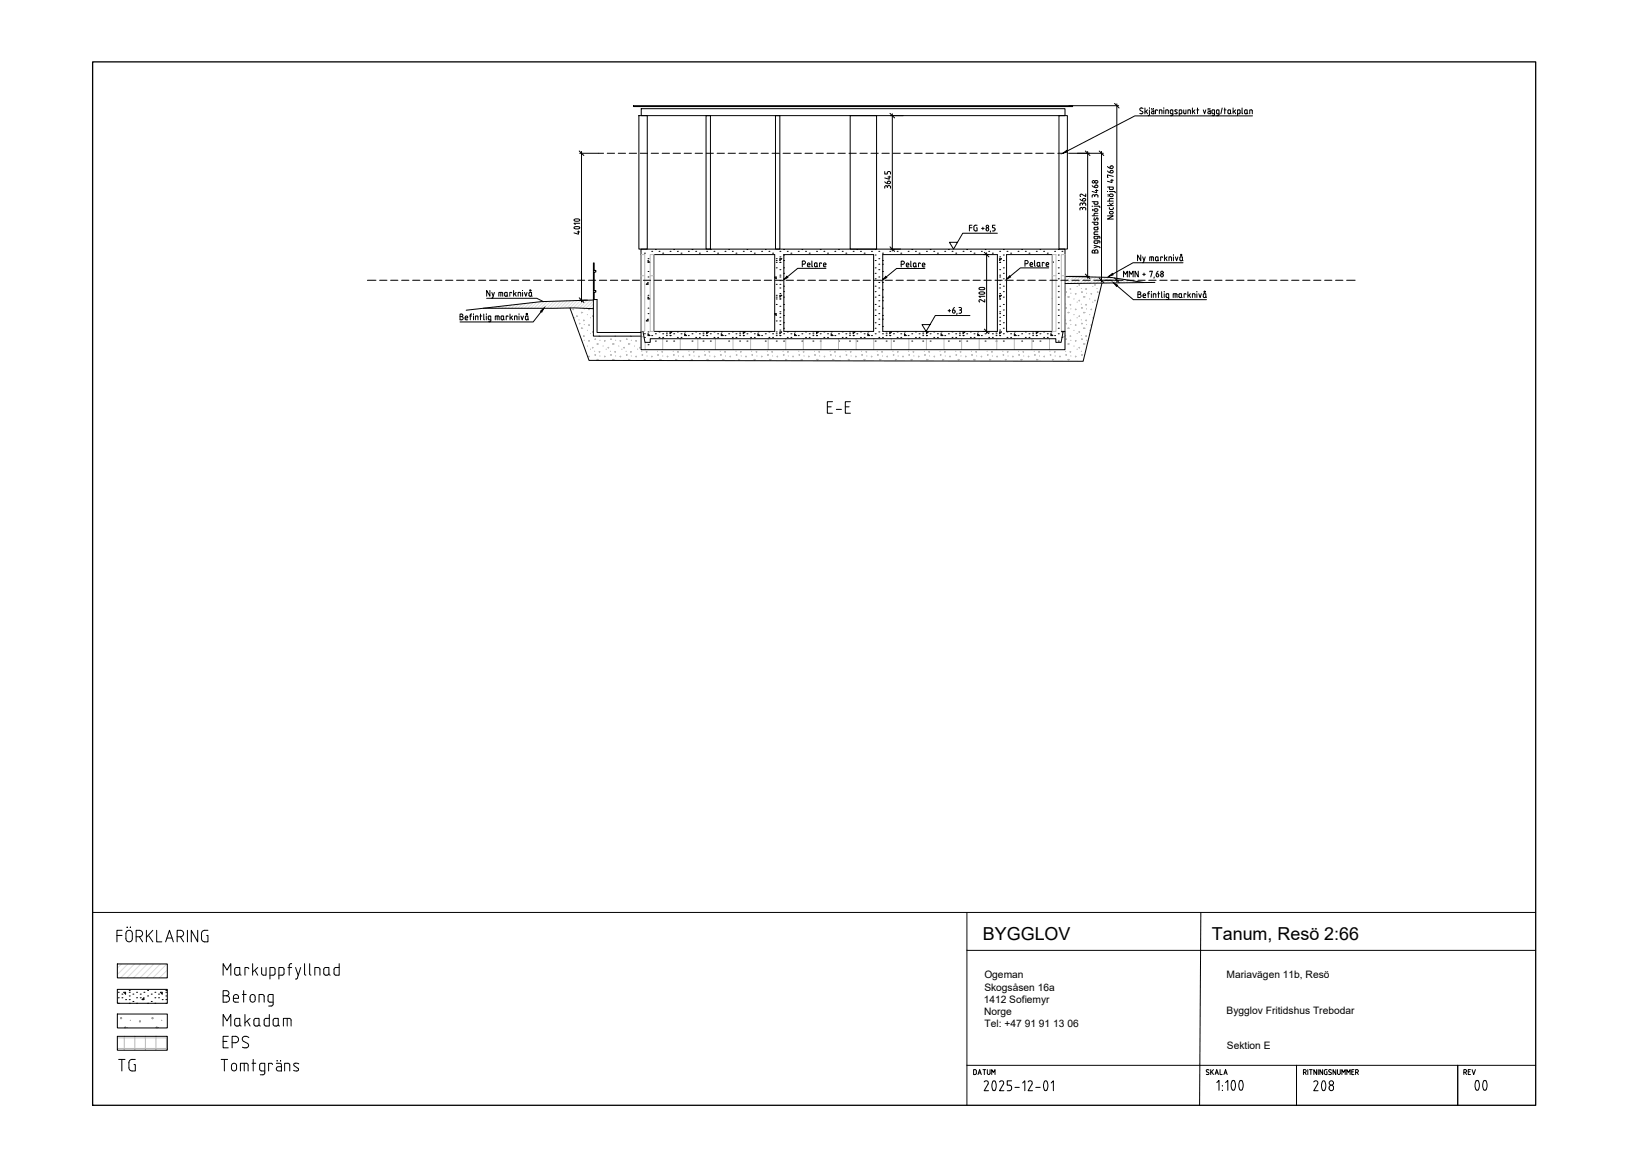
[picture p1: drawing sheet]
<svg xmlns="http://www.w3.org/2000/svg" width="420mm" height="297mm" viewBox="0 0 420 297" stroke-linecap="round" stroke-linejoin="round" font-family="sans-serif">
<g fill="none" stroke="#bababa" stroke-width=".25">
<path d="M145.9 78.8l.2 .1zM146.1 78.9h-.1M148.1 79.6l.1 .1zM148.1 79.6h.1M148.4 79.6h.1M148.8 78.7h.1M149.9 78.8l.2 .1zM150.1 78.9h-.1M163.2 64.9h1v19.5h-1zM163.2 70.2h1M165.6 64.9h.9v19.5h-.9zM165.6 70.2h.9"/>
<path d="M268 64.9h.9v19.5h-.9zM268 70.2h.9M270.3 64.9h.9v19.5h-.9zM270.3 70.2h.9M271.3 73.5h.1M271.3 77.5h.1M271.4 77.5h.1M271.4 78.4v.1M271.4 78.5h.1M271.5 74.5h.1M271.5 78.5h.1M271.5 74.4h.1"/>
<path d="M271.5 78.4h.1M271.5 74.4v.1M271.5 78.4h-.1M271.6 78.5h-.1M271.6 78.4v.1M272 75.6h.1M272 75.6v.1M272 75.7h.1M272 79.6l.1 .1zM272.1 79.6h.1M272.1 75.7h-.1M272.1 75.6v.1"/>
<path d="M272.3 75.6h.1M272.3 79.6h.1M272.5 73.6l.1 .1zM272.5 77.6l.1 .1zM272.5 77.7h.1M272.5 73.6h.1M272.7 74.7h.1M272.7 78.7h.1M273.5 76.2h.1M273.8 74.8l.2 .1zM273.8 78.8l.2 .1zM273.8 78.9h.1"/>
<path d="M274.3 73h.1M274.3 77h.1M274.8 76.5l.1 .1zM274.8 72.6h.1M274.8 72.5h.1M274.8 72.5v.1M274.9 76.5h.1M274.9 72.5v.1M275.3 73.5h.1M275.3 77.5h.1M275.4 73.5h.1M275.4 74.4l.2 .1z"/>
<path d="M275.4 78.5h.2M275.4 78.4h.2M275.4 78.4v.1M275.4 74.5h.1M275.6 78.4v.1M276 75.6v.1M276 75.7h.1M276 79.7h.1M276 75.6h.1M276 79.6h.1M276 79.6v.1M276.1 79.6v.1"/>
<path d="M276.1 75.6h.1M276.1 75.7h.1M276.1 75.6v.1M276.3 75.6h.1M276.3 79.6h.1M276.5 73.6l.1 .1zM276.5 77.6v.1zM276.6 73.6h.1M276.6 77.7h.1M276.7 74.7h.1M276.7 78.7h.1M277.5 72.2h.1"/>
<path d="M277.5 76.2h.1M277.8 78.8l.2 .1zM277.9 74.8v.1zM278 78.9h-.1M278.3 73h.1M278.3 77h.1M278.8 72.6h.1M278.8 76.5l.1 .1zM278.8 72.5h.1M278.8 72.5v.1M278.9 76.5h.1M278.9 72.5v.1"/>
<path d="M279.3 73.5h.1M279.4 74.5h.1M279.5 74.4v.1zM146.4 81h.1M146.9 80.6h.1M146.9 80.5h.1M146.9 80.5v.1M147 80.5v.1M147.4 81.5h.1M147.5 82.4l.2 .1zM148.1 83.6l.1 .1zM148.1 83.6h.1"/>
<path d="M148.4 83.6h.1M148.6 85.7h.1M148.6 85.6h.1M148.6 85.6v.1M148.6 81.6v.1zM148.7 81.7h.1M148.7 85.6v.1M148.8 82.7h.1M148.8 86.7h.1M149.6 80.2h.1M149.6 84.2h.1M149.6 88.2h.1"/>
<path d="M149.9 82.8h.2M149.9 82.8h.1M150 86.8v.1zM150 90.8v.1zM150 90.8h.1M150 86.8h.1M150.1 82.8h.1M150.4 81h.1M150.4 85h.1M150.4 89h.1M150.4 88.9v.1M150.9 88.6h.1"/>
<path d="M150.9 84.6h.1M150.9 84.5l.1 .1zM150.9 80.5l.1 .1zM150.9 88.5l.1 .1zM151.4 89.5h.1M151.6 86.4v.1zM151.6 90.4v.1zM151.7 90.4l-.1 .1M152.1 87.6l.1 .1zM152.1 91.6h.1zM152.1 91.6v.1M152.1 87.7h.1"/>
<path d="M152.4 87.6h.1M152.4 91.6h.1M152.6 85.6v.1M152.6 85.7h.1M152.6 89.7h.1M152.6 89.6h.1M152.6 89.6v.1M152.7 89.6v.1M152.7 85.7h.1M152.7 85.6v.1M152.8 86.7h.1M152.8 90.7h.1"/>
<path d="M153.6 88.2h.1M154 86.9h.1M154 90.9h.1M154 86.8h.1M154 90.8h.1M154 86.8v.1M154 90.8v.1M154.4 89h.1M154.4 88.9v.1M154.9 88.5l.1 .1zM155.4 89.5h.1M155.6 86.5h.1"/>
<path d="M155.6 90.5h.1M155.6 86.4h.1M155.6 90.4h.1M155.6 86.4v.1M155.6 90.4v.1M156.1 87.6l.1 .1zM156.1 91.5v.2zM156.2 87.7h.1M156.2 91.6v.1M156.4 87.6h.1M156.4 91.6h.1M156.6 85.7h.1"/>
<path d="M156.6 89.6l.1 .1zM156.6 85.6v.1M156.6 89.6h.1M156.7 85.6v.1M156.8 86.7h.1M156.8 90.7h.1M157.6 88.2h.1M157.9 86.8l.2 .1zM157.9 90.8l.2 .1zM158 86.8h-.1M158 90.8h-.1M158.4 89h.1"/>
<path d="M158.9 88.5l.1 .1zM159 88.6h-.1M159.4 89.5h.1M159.5 86.4h.2zM159.5 90.4h.2zM159.5 90.4l.1 .1M160 87.6l.2 .1zM160 91.6h.2zM160.2 87.7h-.1M160.2 91.6l-.1 .1M160.4 87.6h.1M160.4 91.6h.1"/>
<path d="M160.6 85.7h.1M160.6 89.6l.1 .1zM160.6 85.6v.1M160.6 89.6h.1M160.7 85.6v.1M160.8 90.7h.1M160.8 86.7h.1M161.6 88.2h.1M161.9 86.8l.1 .1zM161.9 90.8l.1 .1zM162 86.8h-.1M162 90.8h-.1"/>
<path d="M162.4 89h.1M162.9 88.5l.1 .1zM163 88.6h-.1M163.2 85.8h.8M163.4 89.5h.1M163.5 90.4l.1 .1M163.6 90.4v.1zM164.1 91.7h.1M164.1 91.5h.1M164.1 91.5v.2M164.3 87.2v1.9M164.4 91.6h.1"/>
<path d="M164.6 89.6l.1 .1zM164.7 89.6h.1M164.8 90.7h.1M165.9 90.8l.1 .1zM166 90.8h.1M167.4 89.5h.1M167.5 90.4h.1zM167.6 90.4v.1M168 91.6l.1 .1M168.1 91.5v.2zM168.4 91.6h.1M168.6 89.6l.1 .1z"/>
<path d="M168.7 89.6h.1M168.7 90.7h.1M168.7 86.3v2.8M168.8 90.7h.1M169.9 90.8l.1 .1zM170 90.8h.1M171.4 89.5h.1M171.5 90.4h.1zM171.6 90.4v.1M172 91.6h.2zM172.3 91.6h.1M172.4 91.6h.1"/>
<path d="M172.6 89.7h.1M172.6 89.6h.1M172.6 89.6v.1M172.7 89.6v.1M172.7 90.7h.1M172.8 90.7h.1M173.2 86.3v2.8M173.9 90.8l.1 .1zM173.9 90.8h.1M175.4 89.5h.1M175.5 90.4v.1M175.5 90.4l.1 .1z"/>
<path d="M176 91.6h.2zM176.2 91.6l-.1 .1M176.3 91.6h.1M176.6 89.6l.1 .1zM176.6 89.6h.1M176.7 90.7h.1M177.7 86.3v2.8M177.9 90.8l.1 .1zM177.9 90.8h.1M179.4 89.5h.1M179.5 90.4h.1zM179.5 90.4v.1"/>
<path d="M180 91.6h.2zM180.2 91.6l-.1 .1M180.3 91.6h.1M180.6 89.6l.1 .1zM180.7 90.7h.1M181.9 90.8l.1 .1zM182.2 86.3v2.8M183.4 89.5h.1M183.5 90.4h.1zM184 91.6l.1 .1M184.1 91.5v.2zM184.3 91.6h.1"/>
<path d="M184.6 89.6l.1 .1zM184.7 89.6h.1M184.7 90.7h.1M185.9 90.8l.1 .1zM186 90.8h.1M186.7 86.3v2.8M187.4 89.5h.1M187.5 90.4h.1zM187.6 90.4v.1M188 91.6h.2zM188 91.6l.1 .1M188.3 91.6h.1"/>
<path d="M188.6 89.7h.1M188.6 89.6h.1M188.6 89.6v.1M188.7 89.6v.1M188.7 90.7h.1M189.9 90.9h.1M189.9 90.8h.1M189.9 90.8v.1M190 90.8v.1M191.1 86.3v2.8M191.4 89.5h.1M191.5 90.4v.1z"/>
<path d="M191.6 90.4v.1M192 91.6h.2zM192.2 91.6l-.1 .1M192.3 91.6h.1M192.6 89.6l.1 .1zM192.6 89.6h.1M192.7 90.7h.1M193.9 90.8l.1 .1zM193.9 90.8h.1M195.4 89.5h.1M195.5 90.5h.1M195.5 90.4h.1"/>
<path d="M195.5 90.4v.1M195.6 90.4v.1M195.6 86.3v2.8M196.1 91.5v.2zM196.2 91.6l-.1 .1M196.3 91.6h.1M196.6 89.6l.1 .1zM196.6 89.6h.1M196.7 90.7h.1M197.9 90.8l.1 .1zM197.9 90.8h.1M199.4 89.5h.1"/>
<path d="M199.5 90.4h.1zM199.5 90.4v.1M200 91.6h.2zM200.1 86.3v2.8M200.2 91.6l-.1 .1M200.3 91.6h.1M200.6 89.6l.1 .1zM200.7 89.6h.1M200.7 90.7h.1M201.9 90.8l.1 .1zM202 90.8h.1M203.4 89.5h.1"/>
<path d="M203.5 90.4v.1M203.5 90.4l.1 .1zM204.1 91.7h.1M204.1 91.5h.1M204.1 91.5v.2M204.3 91.6h.1M204.6 89.6l.1 .1zM204.6 86.3v2.8M204.6 89.6h.1M204.7 90.7h.1M205.9 90.8l.1 .1zM206 90.8h.1"/>
<path d="M207.4 89.5h.1M207.5 90.4h.1zM207.6 90.4v.1M208 91.6l.1 .1M208.1 91.5v.2zM208.3 91.6h.1M208.6 89.6l.1 .1zM208.6 89.6h.1M208.7 90.7h.1M209 86.3v2.8M209.9 90.9h.1M209.9 90.8h.1"/>
<path d="M209.9 90.8v.1M210 90.8v.1M211.4 89.5h.1M211.5 90.4h.1zM211.6 90.4v.1M212 91.6h.1zM212.3 91.6h.1M212.6 89.6l.1 .1zM212.6 89.6h.1M212.7 90.7h.1M213.5 86.3v2.8M213.9 90.8l.1 .1z"/>
<path d="M213.9 90.8h.1M215.4 89.5h.1M215.5 90.4v.1M215.5 90.4l.1 .1zM216 91.6h.2zM216.2 91.6l-.1 .1M216.3 91.6h.1M216.5 89.6l.2 .1zM216.6 89.6h-.1M216.7 90.7h.1M217.9 90.8l.1 .1zM218 86.3v2.8"/>
<path d="M219.4 89.5h.1M219.5 90.4h.1zM219.5 90.4v.1M220 91.5v.2zM220.1 91.6v.1M220.3 91.6h.1M220.5 89.6l.2 .1zM220.7 90.7h.1M221.9 90.8l.1 .1zM222 90.8h.1M222.5 86.3v2.8M223.4 89.5h.1"/>
<path d="M223.5 90.4h.1zM224 91.6h.1zM224 91.6v.1M224.3 91.6h.1M224.5 89.6l.2 .1zM224.6 89.6h.1M224.7 90.7h.1M225.9 90.8l.1 .1zM226 90.8h.1M227 86.3v2.8M227.4 89.5h.1M227.5 90.4v.1z"/>
<path d="M227.6 90.4v.1M228 91.6h.1zM228 91.6v.1M228.3 91.6h.1M228.6 89.7h.1M228.6 89.6h.1M228.6 89.6v.1M228.7 90.7h.1M229.9 90.8l.1 .1zM229.9 90.8h.1M231.4 89.5h.1M231.4 86.3v2.8"/>
<path d="M231.5 90.5h.1M231.5 90.4h.1M231.5 90.4v.1M231.6 90.4v.1M232 91.5v.2zM232.1 91.6v.1M232.3 91.6h.1M232.5 89.6l.2 .1zM232.6 89.6h-.1M232.7 90.7h.1M233.9 90.8l.1 .1zM233.9 90.8h.1"/>
<path d="M235.4 89.5h.1M235.5 90.4h.1zM235.5 90.4v.1M235.9 86.3v2.8M236 91.6h.1zM236.1 91.6v.1M236.3 91.6h.1M236.5 89.6l.2 .1zM236.6 89.6h-.1M236.7 90.7h.1M237.9 90.8l.1 .1zM237.9 90.8h.1"/>
<path d="M239.4 89.5h.1M239.5 90.4v.1M239.5 90.4l.1 .1zM240 91.7h.1M240 91.5h.1M240 91.5v.2M240.1 91.5v.2M240.3 91.6h.1M240.4 86.3v2.8M240.5 89.6l.2 .1zM240.6 89.6h.1M240.7 90.7h.1"/>
<path d="M241.9 90.8l.1 .1zM242 90.8h.1M243.4 89.5h.1M243.5 90.4h.1zM243.6 90.4v.1M244 91.6v.1M244 91.5l.1 .2zM244.3 91.6h.1M244.5 89.6l.2 .1zM244.6 89.6h.1M244.7 90.7h.1M244.9 86.3v2.8"/>
<path d="M245.9 90.8l.1 .1zM246 90.8h.1M247.4 89.5h.1M247.5 90.4h.1zM247.6 90.4v.1M248 91.6h.1zM248.3 91.6h.1M248.6 89.7h.1M248.6 89.6h.1M248.6 89.6v.1M248.7 90.7h.1M249.3 86.3v2.8"/>
<path d="M249.9 90.8l.1 .1zM249.9 90.8h.1M251.4 89.5h.1M251.5 90.4v.1M251.5 90.4l.1 .1zM252 91.6h.1zM252.1 91.6v.1M252.3 91.6h.1M252.5 89.6l.2 .1zM252.6 89.6h-.1M252.7 90.7h.1M253.8 86.3v2.8"/>
<path d="M253.8 90.8l.2 .1zM253.9 90.8h-.1M255.4 89.5h.1M255.4 90.4h.2zM255.4 90.4l.1 .1M256 91.6h.1zM256.1 91.6v.1M256.3 91.6h.1M256.5 89.6l.2 .1zM256.7 90.7h.1M257.8 90.8l.2 .1zM258.3 86.3v2.8"/>
<path d="M259.4 89.5h.1M259.4 90.4h.2zM260 91.6v.1M260 91.5l.1 .2zM260.3 91.6h.1M260.5 89.6l.1 .1zM260.6 89.6h.1M260.7 90.7h.1M261.9 90.8v.1zM261.9 90.8h.1M262.8 86.3v2.8M263.4 89.5h.1"/>
<path d="M263.4 90.4h.2zM263.6 90.4l-.1 .1M264 91.6h.1zM264 91.6v.1M264.3 91.6h.1M264.5 89.7h.1M264.5 89.6h.1M264.5 89.6v.1M264.6 89.6v.1M264.7 90.7h.1M265.9 90.9h.1M265.9 90.8h.1"/>
<path d="M265.9 90.8v.1M267.2 86.3v2.8M267.4 89.5h.1M267.5 90.5h.1M267.5 90.4h.1M267.5 90.4v.1M268 91.6h.1zM268.1 91.6v.1M268.3 91.6h.1M268.5 89.6l.1 .1zM268.5 89.6h.1M268.7 90.7h.1"/>
<path d="M269.8 90.8l.2 .1zM269.9 90.8h-.1M270.5 85.8h.7M271.3 81.5h.1M271.3 85.5h.1M271.3 89.5h.1M271.4 81.5h.1M271.4 85.5h.1M271.4 89.5h.1M271.5 82.5h.1M271.5 86.5h.1M271.5 90.5h.1"/>
<path d="M271.5 82.4h.1M271.5 86.4h.1M271.5 90.4h.1M271.5 82.4v.1M271.5 86.4v.1M271.5 90.4v.1M272 87.6l.1 .1zM272 83.6l.1 .1zM272 91.5v.2zM272.1 83.6h.1M272.1 87.7h.1M272.1 91.6v.1"/>
<path d="M272.3 83.6h.1M272.3 87.6h.1M272.3 91.6h.1M272.5 81.6l.1 .1zM272.5 85.7h.1M272.5 89.6l.1 .1zM272.5 85.6h.1M272.5 85.6v.1M272.5 81.7h.1M272.5 89.6h.1M272.6 85.6v.1M272.7 90.7h.1"/>
<path d="M272.7 82.7h.1M272.7 86.7h.1M273.5 80.2h.1M273.5 84.2h.1M273.5 88.2h.1M273.8 82.8h.2M273.8 86.8l.2 .1zM273.8 90.8l.2 .1zM273.8 82.8h.1M273.9 86.8h-.1M273.9 90.8h-.1M274 82.8h.1"/>
<path d="M274.3 81h.1M274.3 85h.1M274.3 89h.1M274.8 84.5l.1 .1zM274.8 88.5l.1 .1zM274.8 80.5l.1 .1zM274.9 88.6h.1M274.9 84.6h.1M275.3 81.5h.1M275.3 85.5h.1M275.3 89.5h.1M275.4 82.4l.2 .1z"/>
<path d="M275.4 86.4h.2zM275.4 90.4h.2zM275.4 90.4l.1 .1M275.5 82.4h-.1M276 83.7h.1M276 87.7h.1M276 83.6h.1M276 87.6h.1M276 83.6v.1M276 87.6v.1M276.1 83.6v.1M276.1 87.6v.1"/>
<path d="M276.3 83.6h.1M276.3 87.6h.1M276.5 85.6h.1M276.5 85.7h.1M276.5 85.6v.1M276.5 81.6v.1zM276.6 81.7h.1M276.6 85.6v.1M276.7 82.7h.1M276.7 86.7h.1M277.5 80.2h.1M277.5 84.2h.1"/>
<path d="M277.8 82.8h.2M277.8 82.8h.1M278 82.8h.1M278.3 81h.1M29.9 264.4h12.7M29.9 267.1h12.7M31.6 264v3.6M34.3 264v3.6M37 264v3.6M39.7 264v3.6M42.4 264v3.6"/>
</g>
<g fill="none" stroke="#000" stroke-width=".25">
<path d="M147.5 38.5l1.2 1.1M147.6 39h6.1M148.1 38.6v38.3M154.6 39h1.9M157.4 39h1.9M160.2 39h1.9M161.3 26.9h111.8v.2h-111.8zM162.7 29.5h2.1v34h-2.1zM163 39h1.9M163.3 27.7h107.9v1.8h-107.9zM165.8 39h1.9M168.6 39h1.9"/>
<path d="M171.4 39h1.9M174.2 39h1.9M177 39h1.9M179.8 29.5h1.1v34h-1.1zM179.8 39h1.9M182.6 39h1.9M185.4 39h1.9M188.2 39h1.9M191 39h1.9M193.8 39h1.9M196.6 39h1.9M197.5 29.5h1.1v34h-1.1z"/>
<path d="M199.4 39h1.9M202.2 39h1.9M205 39h1.9M207.8 39h1.9M210.6 39h1.8M213.4 39h1.9M216.2 39h1.8M216.5 29.5h6.7v34h-6.7zM219 39h1.8M221.8 39h1.8M224.6 39h1.8M226.6 28.9l1.2 1.1"/>
<path d="M226.8 29.5h3.2M227.2 29v34.9M227.4 39h1.8M230.2 39h1.8M233 39h1.8M235.8 39h1.8M238.6 39h1.8M241.4 39h1.8M244.2 39h1.8M247 39h1.8M249.8 39h1.8M252.6 39h1.8"/>
<path d="M255.4 39h1.8M258.2 39h1.8M260.9 39h1.9M263.7 39h1.9M266.5 39h1.9M269.3 39h1.4M269.7 29.5h2.1v34h-2.1zM272.1 39h8.9M272.2 26.9h12.7M276.4 38.5l1.1 1.1M277 38.6v32.3M279.9 38.5l1.2 1.1"/>
<path d="M280.5 38.6v33.3M283.8 26.3l1.2 1.2M284.4 26.5v45.4M318.9 29.5h-29.9l-17.3 9M254 59.4h-8.9l-2.3 4.1-1-1.8h2M93.6 71.4h2.1M96.7 71.4h1.8M99.5 71.4h1.8M102.3 71.4h1.8M105.1 71.4h1.8M107.9 71.4h1.8M110.7 71.4h1.8"/>
<path d="M113.5 71.4h1.8M116.3 71.4h1.8M119 71.4h1.9M121.9 71.4h1.8M123.1 78.5l23.1-.1 4.9 .2M123.9 76h12.8l1.7 .8M124.6 71.4h1.9M127.5 71.4h1.8M130.2 71.4h1.9M133 71.4h1.9M135.8 71.4h1.9M137.8 79.4l-2 2.6h-18.7"/>
<path d="M138.6 71.4h1.9M141.4 71.4h1.9M144.2 71.4h1.9M147 71.4h1.9M147.5 75.9l1.2 1.1M147.6 76.5h2M149.8 71.4h1.9M151.1 76.4l-13.3 .4-19.1 2.2M151.1 76.3v-9.3h.2v1.9h.4v.4h-.4v4.7h.4v.4h-.4v1.9M151.1 76.3h.9v8.4h11.2M151.1 76.3v9.3h12.1M152.6 71.4h1.9"/>
<path d="M155.4 71.4h1.9M158.2 71.4h1.9M161 71.4h1.9M163.8 71.4h1.9M164.1 64.5h.1M164.6 72.4l.4-.4v.4zM165 65.9h.1M165 75.2h.1M165 70.6h.1M165 79.9h.1M165 78.5h.1M165 69.2h.1"/>
<path d="M165 66.4l.5 .4h-.5zM165 75.7l.5 .5h-.5zM166 64h.1M166.5 64.9h30.8v19.5h-30.8zM166.6 71.4h1.9M166.9 63.6h.1M167.8 64h.1M168.7 64.5h.1M169.4 71.4h1.9M170.6 64h.1M171.6 63.6h.1M172.2 71.4h1.9"/>
<path d="M172.5 64h.1M173.4 64.5h.1M175 71.4h1.9M175.3 64h.1M176.2 63.6h.1M177.2 64h.1M177.8 71.4h1.9M178.1 64.5h.1M179.9 64h.1M180.6 71.4h1.9M180.9 63.6h.1M181.8 64h.1"/>
<path d="M182.7 64.5h.1M183.4 71.4h1.9M184.6 64h.1M185.5 63.6h.1M186.2 71.4h1.9M186.5 64h.1M187.4 64.5h.1M189 71.4h1.9M189.3 64h.1M190.2 63.6h.1M191.1 64h.1M191.8 71.4h1.9"/>
<path d="M192.1 64.5h.1M193.9 64h.1M194.6 71.4h1.9M194.9 63.6h.1M195.8 64h.1M196.7 64.5h.1M197.3 70.6h.4v.4l-.4-.4M197.3 79.9h.4v.5l-.4-.4M197.4 71.4h1.9M197.7 65.9h.1M197.7 75.2h.1M197.7 72.4h.1"/>
<path d="M197.7 66.8h.1M197.7 76.2h.1M197.7 77.6h.1M197.7 75.7h.1M197.7 68.2h.1M197.7 66.4h.1M198.6 72.4h.1M198.6 70.6h.1M198.6 79.9h.1M198.6 66.8h.1M198.6 76.2h.1M198.6 79.4h.1"/>
<path d="M198.6 78h.1M198.6 74.8h.1M198.6 73.4h.1M198.6 71.5h.1M198.6 70.1h.1M198.6 68.7h.1M198.6 65.4h.1M198.6 64h.1M198.6 65.9h.5l-.5 .5zM198.6 75.2h.5l-.5 .5zM199.5 79h.1M199.5 77.6h.1"/>
<path d="M199.5 75.7h.1M199.5 74.3h.1M199.5 72.9h.1M199.5 71h.1M199.5 69.6h.1M199.5 68.2h.1M199.5 66.4h.1M199.5 65h.1M199.5 63.6h.1M199.6 64.9h22.9v19.5h-22.9zM200.2 71.4h1.9M200.5 64h.1"/>
<path d="M201.4 64.5h.1M203 71.4h1.9M203.3 64h.1M204.2 63.6h.1M205.1 64h.1M205.8 71.4h1.9M206.1 64.5h.1M207.9 64h.1M208.6 71.4h1.9M208.9 63.6h.1M209.8 64h.1M210.3 68.4h-7.2l-2.6 2.1"/>
<path d="M210.7 64.5h.1M211.4 71.4h1.9M212.6 64h.1M213.5 63.6h.1M214.2 71.4h1.9M214.5 64h.1M215.4 64.5h.1M217 71.4h1.8M217.3 64h.1M218.2 63.6h.1M219.1 64h.1M219.8 71.4h1.8"/>
<path d="M220 64.5h.1M221.9 64h.1M222.6 71.4h1.8M222.8 79h.1M222.8 77.6h.1M222.8 75.7h.1M222.8 74.3h.1M222.8 72.9h.1M222.8 71h.1M222.8 69.6h.1M222.8 68.2h.1M222.8 66.4h.1"/>
<path d="M222.8 65h.1M222.8 63.6h.1M223.8 79.9h.1M223.8 78h.1M223.8 76.6h.1M223.8 75.2h.1M223.8 73.4h.1M223.8 72h.1M223.8 70.6h.1M223.8 68.7h.1M223.8 67.3h.1M223.8 65.9h.1"/>
<path d="M223.8 64h.1M224.7 78.5h.1M224.7 76.6h.1M224.7 75.7h.1M224.7 73.8h.1M224.7 72h.1M224.7 71h.1M224.7 69.2h.1M224.7 67.3h.1M224.7 66.4h.1M224.7 64.5h.1M224.8 64.9h29.2v19.5h-29.2z"/>
<path d="M225.4 71.4h1.8M226.6 64h.1M226.6 62.9l1.2 1.1M226.8 63.5h2.6M227.5 63.6h.1M228.2 71.4h1.8M228.4 64h.1M229.4 64.5h.1M231 71.4h1.8M231.2 64h.1M232.2 63.6h.1M233.1 64h.1"/>
<path d="M233.8 71.4h1.8M234 64.5h.1M235.5 68.4h-7.2l-2.6 2.2M235.9 64h.1M236.6 71.4h1.8M236.8 63.6h.1M237.8 64h.1M238.7 64.5h.1M239.4 71.4h1.8M240.6 64h.1M241.5 63.6h.1M242.2 71.4h1.8"/>
<path d="M242.4 64h.1M243.4 64.5h.1M245 71.4h1.8M245.2 64h.1M246.2 63.6h.1M247.1 64h.1M247.8 71.4h1.8M248 64.5h.1M249.9 64h.1M250.6 71.4h1.8M250.7 64.3l1.1 1.1M250.8 63.6h.1"/>
<path d="M251.2 64.4v20.5M251.8 64h.1M252.7 64.5h.1M253.4 71.4h1.8M254.6 72.4h.1M254.6 70.6h.1M254.6 79.9h.1M254.6 66.8h.1M254.6 76.2h.1M254.6 79.4h.1M254.6 78h.1M254.6 74.8h.1"/>
<path d="M254.6 73.4h.1M254.6 71.5h.1M254.6 70.1h.1M254.6 68.7h.1M254.6 65.4h.1M254.6 64h.1M254.6 65.9h.4l-.4 .5zM254.6 75.2h.4l-.4 .5zM255.5 79h.1M255.5 77.6h.1M255.5 75.7h.1M255.5 74.3h.1"/>
<path d="M255.5 72.9h.1M255.5 71h.1M255.5 69.6h.1M255.5 68.2h.1M255.5 66.4h.1M255.5 65h.1M255.5 63.6h.1M256.2 71.4h1.8M256.3 64.9h11.7v19.5h-11.7zM256.4 64h.1M257.4 64.5h.1M258.9 71.4h1.9"/>
<path d="M259.2 64h.1M260.2 63.6h.1M261.1 64h.1M261.8 71.4h1.8M262 64.5h.1M263.9 64h.1M264.5 71.4h1.9M264.8 63.6h.1M265.8 64h.1M266.7 64.5h.1M267 68.2h-7.2l-2.6 2.2M267.4 71.4h1.8"/>
<path d="M268 76.2h.1M268 76v.1M268.5 64h.1M269.5 79h.1M269.5 77.6h.1M269.5 75.7h.1M269.5 74.3h.1M269.5 72.9h.1M269.5 71h.1M269.5 69.6h.1M269.5 68.2h.1M269.5 66.4h.1"/>
<path d="M269.5 65h.1M269.5 63.6h.1M270.1 71.4h1.9M270.4 64h.1M271.2 70.4l11.7 .3 8.4 1.3M272.2 70.4h5.2M272.9 71.4h1.9M275.7 71.4h1.9M276.4 69.8l1.1 1.2M278.5 71.4h2.5M279.9 70.8l1.2 1.2M280.6 72.1l-4.8 19.9-125.8-.2-4.9-13.3"/>
<path d="M281 71.4h5M283.8 70.8l1.2 1.2M284.5 72.8l4.1 3.5h18.6M294.1 71.9l-22.9 .3M298.1 71.4h1.9M300.9 71.4h1.9M301.3 66.9h-12.8l-5.2 2.9M303.7 71.4h1.9M306.5 71.4h1.9M309.3 71.4h1.9M312.1 71.4h1.9M314.9 71.4h1.9"/>
<path d="M317.7 71.4h1.9M320.5 71.4h1.9M323.3 71.4h1.9M326.1 71.4h1.9M328.9 71.4h1.9M331.7 71.4h1.9M334.5 71.4h1.9M337.3 71.4h1.9M340.1 71.4h1.9M342.9 71.4h2.2M163.7 84.4l.5 2.8h1.4v-.9h103.3v.9h1.3l.5-2.8M164.1 86h.1"/>
<path d="M164.1 85h.1M164.6 81.8l.4-.5v.5zM165 84.6h.1M165 87.8h.1M165 85l.5 .5h-.5zM166 85.5h.1M166.9 86.9h.1M166.9 85h.1M167.8 86h.1M167.8 84.6h.1M168.7 86h.1M168.7 85h.1"/>
<path d="M169.7 84.6h.1M169.7 85.5h.1M169.7 86.9h.1M169.7 85h.1M170.6 85.5h.1M170.6 84.6h.5l-.5 .4zM171.6 86.9h.1M171.6 85h.1M172.5 86h.1M172.5 84.6h.1M173.4 86h.1M173.4 85h.1"/>
<path d="M174.3 84.6h.1M174.3 85l.5 .5h-.5zM175.3 85.5h.1M176.2 86.9h.1M176.2 85h.1M177.2 86h.1M177.2 84.6h.1M178.1 86h.1M178.1 85h.1M179 84.6h.1M179 85.5h.1M179 86.9h.1"/>
<path d="M179 85h.1M179.9 85.5h.1M179.9 84.6h.5l-.5 .4zM180.9 86.9h.1M180.9 85h.1M181.8 86h.1M181.8 84.6h.1M182.7 86h.1M182.7 85h.1M183.7 84.6h.1M183.7 85l.4 .5h-.4zM184.6 85.5h.1"/>
<path d="M185.5 86.9h.1M185.5 85h.1M186.5 86h.1M186.5 84.6h.1M187.4 86h.1M187.4 85h.1M188.3 84.6h.1M188.3 85.5h.1M188.3 86.9h.1M188.3 85h.1M189.3 85.5h.1M189.3 84.6h.4l-.4 .4z"/>
<path d="M190.2 86.9h.1M190.2 85h.1M191.1 86h.1M191.1 84.6h.1M192.1 86h.1M192.1 85h.1M193 84.6h.1M193 85l.5 .5h-.5zM193.9 85.5h.1M194.9 86.9h.1M194.9 85h.1M195.8 86h.1"/>
<path d="M195.8 84.6h.1M196.7 86h.1M196.7 85h.1M197.7 84.6h.1M197.7 81.8h.1M197.7 85.5h.1M197.7 86.9h.1M197.7 85h.1M198.6 81.8h.1M198.6 85.5h.1M198.6 84.1h.1M198.6 82.7h.1"/>
<path d="M198.6 80.8h.1M198.6 84.6h.5l-.5 .4zM199.5 86.9h.1M199.5 85h.1M199.5 83.6h.1M199.5 82.2h.1M199.5 80.4h.1M200.5 86h.1M200.5 84.6h.1M201.4 86h.1M201.4 85h.1M202.3 84.6h.1"/>
<path d="M202.3 85l.5 .5h-.5zM203.3 85.5h.1M204.2 86.9h.1M204.2 85h.1M205.1 86h.1M205.1 84.6h.1M206.1 86h.1M206.1 85h.1M207 84.6h.1M207 85.5h.1M207 86.9h.1M207 85h.1"/>
<path d="M207.9 85.5h.1M207.9 84.6h.5l-.5 .4zM208.9 86.9h.1M208.9 85h.1M209.8 86h.1M209.8 84.6h.1M210.7 86h.1M210.7 85h.1M211.7 84.6h.1M211.7 85l.4 .5h-.4zM212.6 85.5h.1M213.5 86.9h.1"/>
<path d="M213.5 85h.1M214.5 86h.1M214.5 84.6h.1M215.4 86h.1M215.4 85h.1M216.3 84.6h.1M216.3 85.5h.1M216.3 86.9h.1M216.3 85h.1M217.3 85.5h.1M217.3 84.6h.4l-.4 .4zM218.2 86.9h.1"/>
<path d="M218.2 85h.1M219.1 86h.1M219.1 84.6h.1M220 86h.1M220 85h.1M221 84.6h.1M221 85l.5 .5h-.5zM221.9 85.5h.1M222.8 86.9h.1M222.8 85h.1M222.8 83.6h.1M222.8 82.2h.1"/>
<path d="M222.8 80.4h.1M223.8 86h.1M223.8 84.6h.1M223.8 82.7h.1M223.8 81.3h.1M224.7 86h.1M224.7 85h.1M224.7 83.2h.1M224.7 81.3h.1M224.7 80.4h.1M225.6 84.6h.1M225.6 85.5h.1"/>
<path d="M225.6 86.9h.1M225.6 85h.1M226.6 85.5h.1M226.6 84.6h.4l-.4 .4zM227.5 86.9h.1M227.5 85h.1M228.4 86h.1M228.4 84.6h.1M229.4 86h.1M229.4 85h.1M230.3 84.6h.1M230.3 85l.5 .5h-.5z"/>
<path d="M231.2 85.5h.1M232.2 86.9h.1M232.2 85h.1M233.1 86h.1M233.1 84.6h.1M234 86h.1M234 85h.1M235 84.6h.1M235 85.5h.1M235 86.9h.1M235 85h.1M235.9 85.5h.1"/>
<path d="M235.9 84.6h.5l-.5 .4zM236.8 86.9h.1M236.8 85h.1M237.8 86h.1M237.8 84.6h.1M238.7 86h.1M238.7 85h.1M239.6 84.6h.1M239.6 85l.5 .5h-.5zM240.6 85.5h.1M241.5 86.9h.1M241.5 85h.1"/>
<path d="M242.4 86h.1M242.4 84.6h.1M243.4 86h.1M243.4 85h.1M244.3 84.6h.1M244.3 85.5h.1M244.3 86.9h.1M244.3 85h.1M245.2 85.5h.1M245.2 84.6h.5l-.5 .4zM246.2 86.9h.1M246.2 85h.1"/>
<path d="M247 80.4h-8.8l-2.4 4-1-1.7h2M247.1 86h.1M247.1 84.6h.1M248 86h.1M248 85h.1M249 84.6h.1M249 85l.4 .5h-.4zM249.9 85.5h.1M250.7 83.8l1.1 1.2M250.8 86.9h.1M250.8 85h.1M251.8 86h.1"/>
<path d="M251.8 84.6h.1M252.7 86h.1M252.7 85h.1M253.6 84.6h.1M253.6 85.5h.1M253.6 86.9h.1M253.6 85h.1M254.6 81.8h.1M254.6 85.5h.1M254.6 84.1h.1M254.6 82.7h.1M254.6 80.8h.1"/>
<path d="M254.6 84.6h.4l-.4 .4zM255.5 86.9h.1M255.5 85h.1M255.5 83.6h.1M255.5 82.2h.1M255.5 80.4h.1M256.4 86h.1M256.4 84.6h.1M257.4 86h.1M257.4 85h.1M258.3 84.6h.1M258.3 85l.5 .5h-.5z"/>
<path d="M259.2 85.5h.1M260.2 86.9h.1M260.2 85h.1M261.1 86h.1M261.1 84.6h.1M262 86h.1M262 85h.1M262.9 84.6h.1M262.9 85.5h.1M262.9 86.9h.1M262.9 85h.1M263.9 85.5h.1"/>
<path d="M263.9 84.6h.4l-.4 .4zM264.8 86.9h.1M264.8 85h.1M265.8 86h.1M265.8 84.6h.1M266.7 86h.1M266.7 85h.1M267.6 84.6h.1M267.6 85l.5 .5h-.5zM268.5 85.5h.1M269.5 86.9h.1M269.5 85h.1"/>
<path d="M269.5 83.6h.1M269.5 82.2h.1M269.5 80.4h.1M270.3 84.4h.9v4.7h-108v-25.6h108v20.9M270.4 86h.1M270.4 84.6h.1M23.6 232.4h367.5M246.2 232.4v49.2M305.8 232.4l-.3 49.2M29.9 245.6h12.7v3.5h-12.7zM29.9 252h12.7v3.6h-12.7zM29.9 258.3h12.7v3.6h-12.7z"/>
<path d="M30.1 255.6h.1M30.1 254.2h.1M30.1 252.8h.1M31 254.2h.1M31 253.3h.1M31.5 252.8h.5v.5zM32 254.7h.1M32.9 254.7h.1M32.9 252.8h.1M32.9 255.6h.1M32.9 253.7h.1M32.9 252.3h.1"/>
<path d="M33.8 255.1h.1M33.8 253.3h.1M34.8 255.6h.1M34.8 254.2h.1M34.8 252.8h.1M35.7 254.2h.1M35.7 253.3h.1M36.6 252.8h.1M36.6 254.2v.5h-.4zM37.6 255.6h.1M37.6 253.7h.1M37.6 252.3h.1"/>
<path d="M38.5 255.1h.1M38.5 253.3h.1M39.4 255.6h.1M39.4 254.2h.1M39.4 252.8h.1M40.4 254.2h.1M40.4 253.3h.1M40.8 252.8h.5v.5zM41.3 254.7h.1M42.2 254.7h.1M42.2 252.8h.1M42.2 255.6h.1"/>
<path d="M42.2 253.7h.1M42.2 252.3h.1M246.2 242.1h144.9M29.9 264h12.7v3.6h-12.7zM246.2 271.4h144.9M330.1 271.4v10.2M371.2 271.4v10.2"/>
</g>
<path d="M270.7 39l.9-.7 .2 .4zM137.7 79.3l.8-.8-.5 1zM200.4 70.4l.2 .3-1 .6zM225.6 70.4l.2 .3-1 .6zM257.1 70.3l.2 .3-1 .5zM282.3 70.4l.9-.7 .2 .3zM283.6 72l1 .7-.3 .3z" fill="#000" stroke="#000" stroke-width=".25"/>
<g fill="none" stroke="#dcdcdc" stroke-width=".25">
<path d="M123.7 78.5h-.1M124.6 78.4l-.2 .1M125.5 78.2l-.2 .3M126.5 78.1l-.4 .4M127.4 78l-.5 .5M128.3 77.9l-.6 .6M129.3 77.8l-.7 .7M130.2 77.7l-.8 .8M131.1 77.6l-.9 .9M132.1 77.5l-1.1 1M133 77.4l-1.1 1.1M133.9 77.3l-1.2 1.2"/>
<path d="M134.9 77.2l-1.4 1.3M135.8 77.1l-1.5 1.4M136.7 77l-1.6 1.5M137.7 76.9l-1.7 1.6M138.5 76.8l-1.7 1.7M139.4 76.8l-1.8 1.7M140.2 76.8l-1.8 1.7M141.1 76.7l-1.8 1.8M141.9 76.7l-1.8 1.8M142.8 76.7l-1.9 1.8M143.6 76.7l-1.9 1.8M144.5 76.6l-1.9 1.9"/>
<path d="M145.3 76.6l-1.9 1.9M146.2 76.6l-1.9 1.9M147 76.6l-1.9 1.9M147.9 76.5l-1.9 1.9M148.7 76.5l-1.9 2M149.6 76.5l-2 2M150.4 76.5l-2 2M151.1 76.6l-2 2M151.1 77.4l-1.2 1.2M151.1 78.2l-.4 .4M271.9 70.4l-.7 .7M272.7 70.4l-1.5 1.5"/>
<path d="M273.5 70.5l-1.8 1.7M274.3 70.5l-1.8 1.7M275.1 70.5l-1.7 1.7M275.9 70.5l-1.7 1.7M276.7 70.5l-1.6 1.7M277.5 70.6l-1.6 1.6M278.3 70.6l-1.6 1.6M279.1 70.6l-1.5 1.6M279.9 70.6l-1.5 1.5M280.7 70.6l-1.5 1.5M281.5 70.6l-1.4 1.5M282.3 70.7l-1.4 1.4"/>
<path d="M283.1 70.7l-1.4 1.4M283.8 70.8l-1.2 1.3M284.6 70.9l-1.2 1.2M285.3 71l-1.1 1.1M286 71.2l-.9 .9M286.7 71.3l-.8 .8M287.4 71.4l-.7 .6M288.1 71.5l-.5 .5M288.8 71.6l-.4 .4M289.5 71.7l-.3 .3M290.3 71.8l-.2 .2M291 71.9l-.1 .1"/>
<path d="M30.9 245.6l-1 1M32.6 245.6l-2.7 2.7M34.2 245.6l-3.5 3.5M35.9 245.6l-3.6 3.5M37.5 245.6l-3.5 3.5M39.2 245.6l-3.6 3.5M40.8 245.6l-3.5 3.5M42.5 245.6l-3.6 3.5M42.6 247.1l-2 2M42.6 248.7l-.4 .4"/>
</g>
<path d="M23.6 15.8h367.5v265.8h-367.5z" fill="none" stroke="#000" stroke-width=".33"/>
<path d="M30.7 259.3h.2l.1 .1-.2 .1zM33.2 259.9h.1M38.7 259.3h.2l.1 .1-.2 .1zM41.2 259.9h.1M31.8 261.9l.1-.3 .1 .3M32.4 261.8h.1M35.6 260l.2 .1-.1 .2-.2-.1zM39.8 261.9v-.3l.2 .3M40.4 261.8h.1" fill="none" stroke="#939598" stroke-width=".25"/>
<g font-size="5.1">
<text x="210.5" y="105.4">E-E</text>
<text x="29.6" y="240.1">FÖRKLARING</text>
<text x="56.7" y="248.6">Markuppfyllnad</text>
<text x="56.7" y="255.5">Betong</text>
<text x="56.7" y="261.5">Makadam</text>
<text x="56.7" y="267.1">EPS</text>
<text x="30" y="273">TG</text>
<text x="56.2" y="273">Tomtgräns</text>
</g>
<g font-size="4.6">
<text x="250.3" y="239.5">BYGGLOV</text>
<text x="308.6" y="239.4">Tanum, Resö 2:66</text>
</g>
<g font-size="4.4">
<text x="250.5" y="278">2025-12-01</text>
<text x="309.7" y="277.9">1:100</text>
<text x="334.4" y="278">208</text>
<text x="375.5" y="277.9">00</text>
</g>
<g font-size="2.6">
<text x="250.7" y="249.2">Ogeman</text>
<text x="312.3" y="249.1">Mariavägen 11b, Resö</text>
<text x="250.5" y="255.5">1412 Sofiemyr</text>
<text x="250.7" y="252.3">Skogsåsen 16a</text>
<text x="250.6" y="258.6">Norge</text>
<text x="250.7" y="261.7">Tel: +47 91 91 13 06</text>
<text x="312.3" y="258.2">Bygglov Fritidshus Trebodar</text>
<text x="312.4" y="267.1">Sektion E</text>
</g>
<g font-size="2.5">
<text x="290.2" y="29.1">Skjärningspunkt vägg/takplan</text>
<text x="226.8" y="48" transform="rotate(-90 226.8 48)">3645</text>
<text x="276.6" y="53.6" transform="rotate(-90 276.6 53.6)">3362</text>
<text x="147.7" y="59.7" transform="rotate(-90 147.7 59.7)">4010</text>
<text x="246.8" y="58.9">FG +8,5</text>
<text x="283.6" y="55.9" transform="rotate(-90 283.6 55.9)">Nockhöjd 4766</text>
<text x="279.7" y="64.5" transform="rotate(-90 279.7 64.5)">Byggnadshöjd 3468</text>
<text x="204.2" y="68">Pelare</text>
<text x="229.4" y="68.1">Pelare</text>
<text x="260.9" y="67.9">Pelare</text>
<text x="286" y="70.6">MMN + 7,68</text>
<text x="289.6" y="66.5">Ny marknivå</text>
<text x="123.9" y="75.5">Ny marknivå</text>
<text x="250.8" y="77" transform="rotate(-90 250.8 77)">2100</text>
<text x="289.7" y="75.9">Befintlig marknivå</text>
<text x="117.1" y="81.6">Befintlig marknivå</text>
<text x="241.3" y="79.9">+6,3</text>
</g>
<g font-size="2.2">
<text x="247.8" y="273.8">DATUM</text>
<text x="307.1" y="273.8">SKALA</text>
<text x="331.8" y="273.8">RITNINGSNUMMER</text>
<text x="372.7" y="273.8">REV</text>
</g>
</svg>
